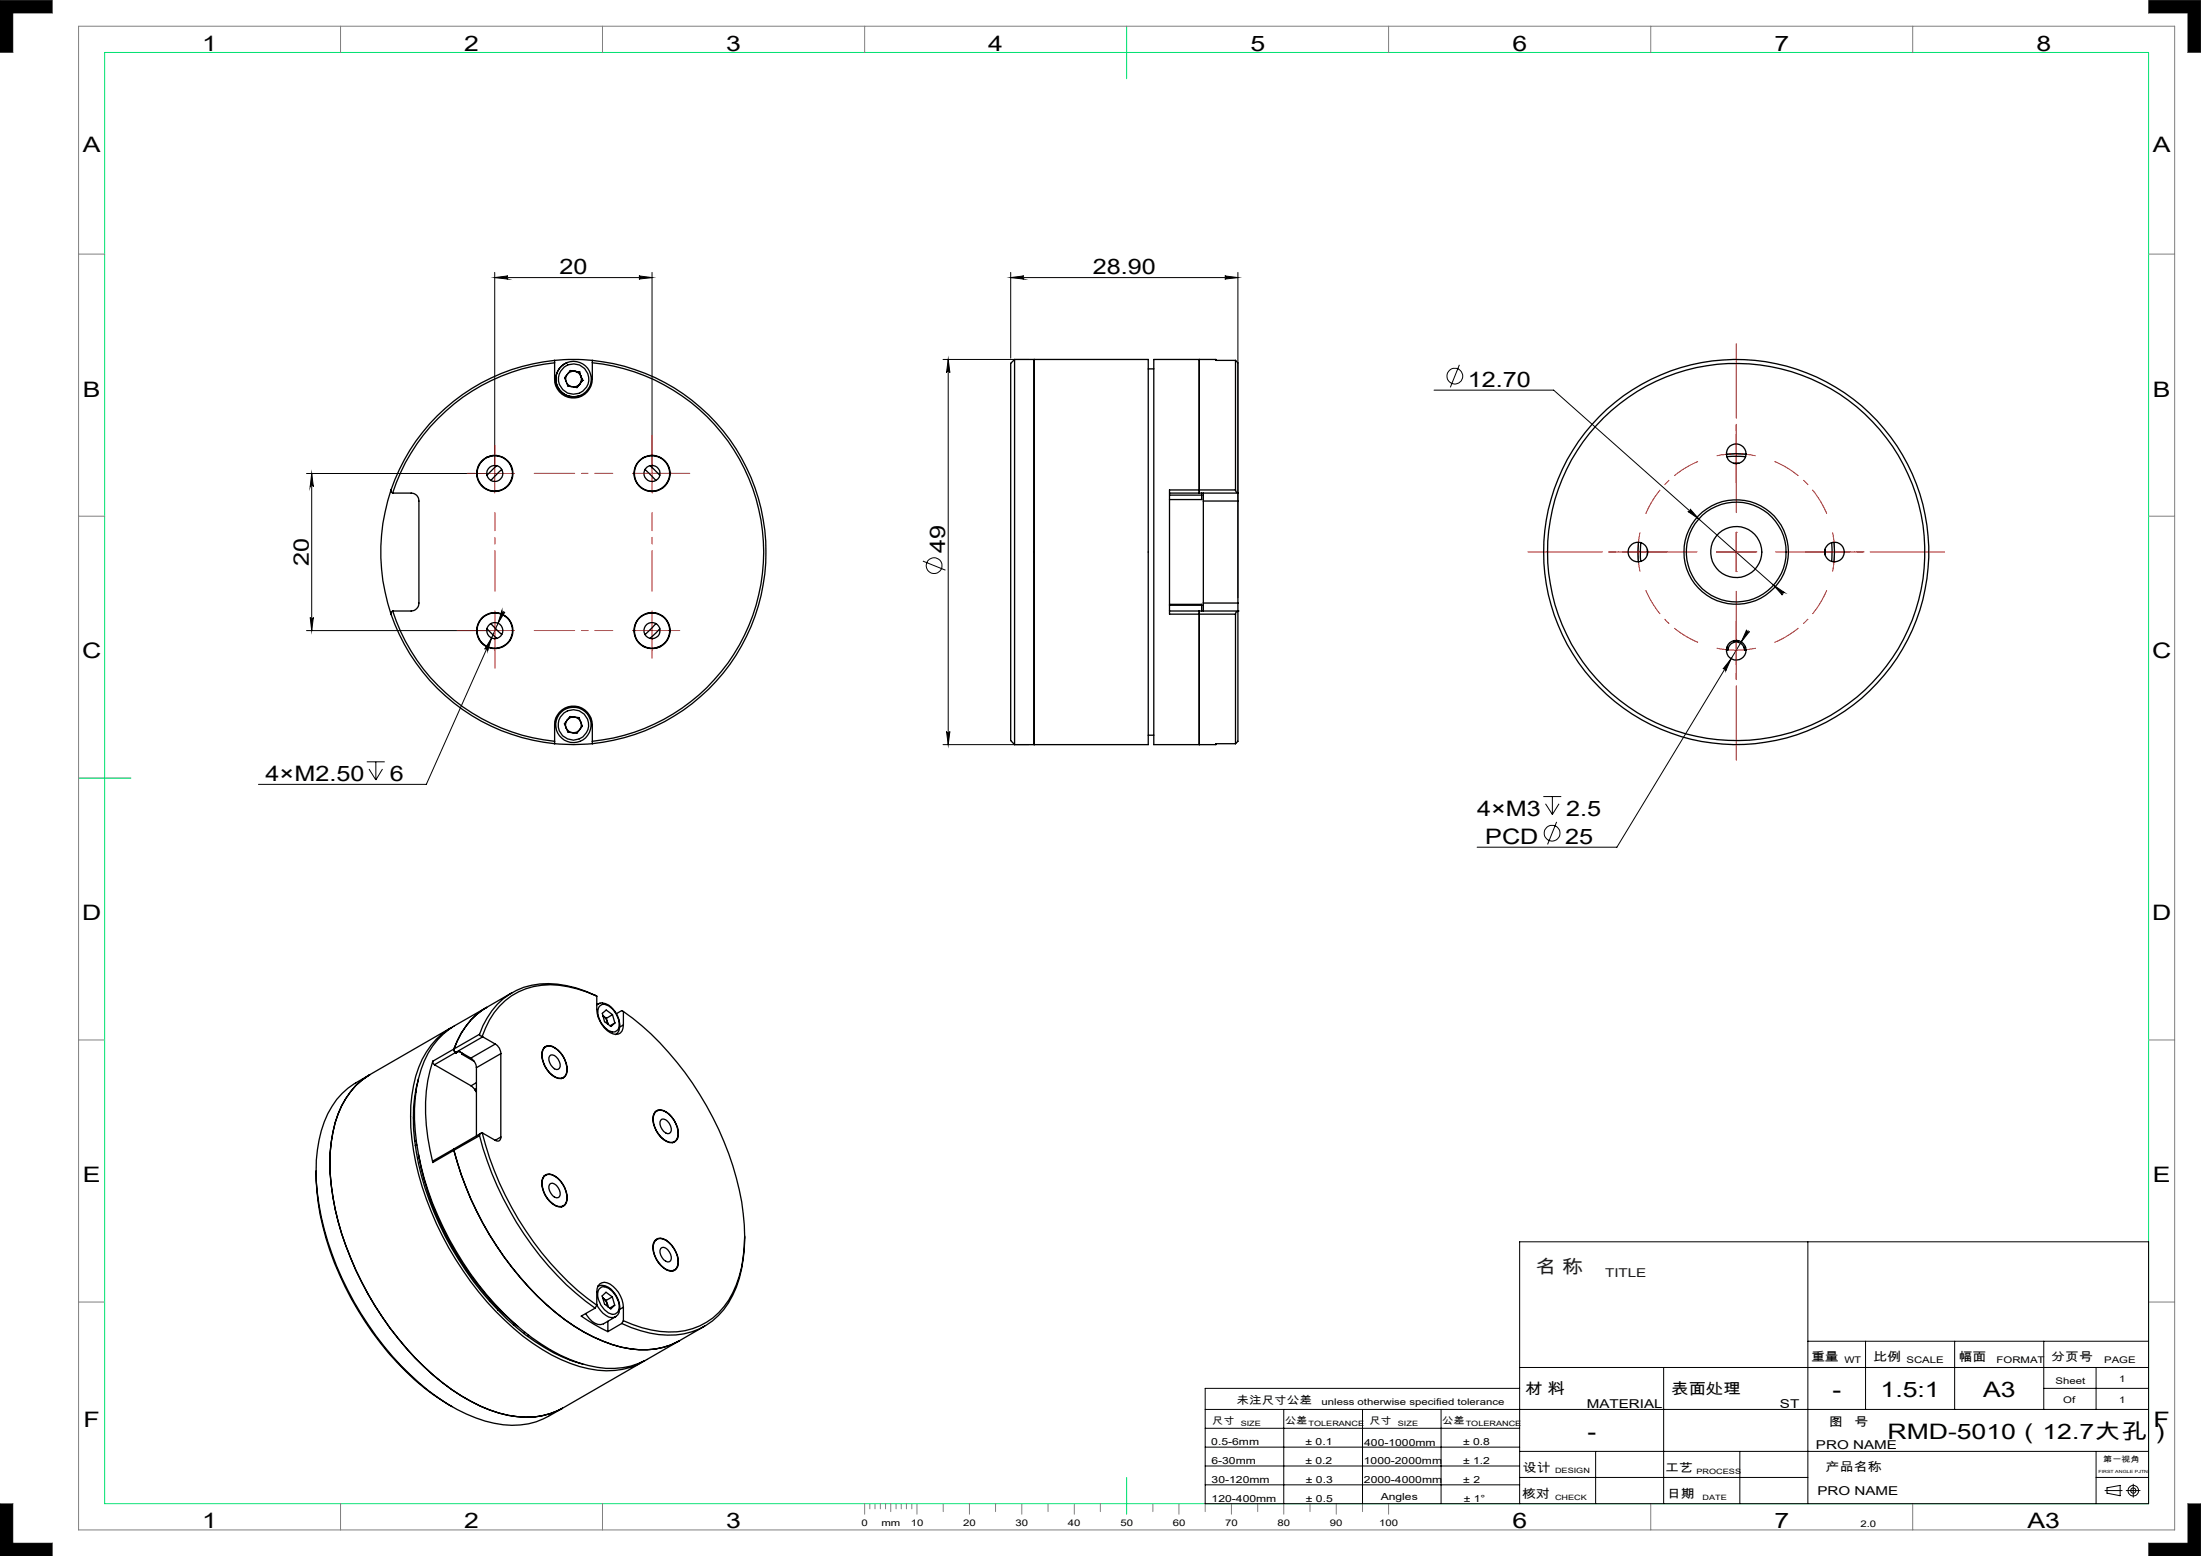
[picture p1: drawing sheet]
<svg xmlns="http://www.w3.org/2000/svg" width="420mm" height="297mm" viewBox="0 0 420 297" stroke-linecap="round" stroke-linejoin="round" font-family="sans-serif">
<path d="M0 0v10M410 0h10M0 297h10M420 287v10" fill="none" stroke="#6a6a6a" stroke-width=".25"/>
<path d="M20 10h390v277h-390zM215 5v10M15 148.5h10M215 282v7" fill="none" stroke="#00e171" stroke-width=".19"/>
<g fill="none" stroke="#808080" stroke-width=".19">
<path d="M0 0h10v2.5h-7.5v7.5h-2.5M15 5h400v287h-400zM65 5v5M115 5v5M165 5v5M265 5v5M315 5v5M365 5v5M410 0v2.5h7.5v7.5h2.5v-10M15 48.5h5M410 48.5h5M15 98.5h5"/>
<path d="M410 98.5h5M15 198.5h5M410 198.5h5M15 248.5h5M410 248.5h5M0 297v-10h2.5v7.5h7.5v2.5M65 287v5M115 287v5M165 287v2M166 287v1M167 287v1M168 287v1"/>
<path d="M169 287v1M170 287v1.5M171 287v1M172 287v1M173 287v1M174 287v1M175 287v2M180 287v1.5M185 287v2M190 287v1.5M195 287v2M200 287v1.5"/>
<path d="M205 287v2M210 287v1.5M220 287v1.5M225 287v2M230 287v1.5M235 287v2M240 287v1.5M245 287v2M250 287v1.5M255 287v2M260 287v1.5M265 287v2"/>
<path d="M315 287v5M365 287v5M420 287h-2.5v7.5h-7.5v2.5h10"/>
</g>
<path d="M0 0v10h2.5v-7.5h7.5v-2.5zM0 287v10h10v-2.5h-7.5v-7.5zM417.5 287v7.5h-7.5v2.5h10v-10zM410 0v2.5h7.5v7.5h2.5v-10z" fill-rule="evenodd" fill="#000"/>
<g fill="none" stroke="#000" stroke-width=".19">
<path d="M94.4 53h30M94.4 52v37.4M94.4 53l2.5-.3a.3 .3 0 0 0-.3 .3 .3 .3 0 0 0 .3 .3zM121.9 52.7l2.5 .3-2.5 .3a.3 .3 0 0 0 .3-.3 .3 .3 0 0 0-.3-.3zM124.4 52v37.4M192.9 52v16.4M192.9 53h43.3M192.9 53l2.5-.3a.3 .3 0 0 0-.4 .3 .3 .3 0 0 0 .4 .3zM233.7 52.7l2.5 .3-2.5 .3a.3 .3 0 0 0 .3-.3 .3 .3 0 0 0-.3-.3zM236.2 52v62.1M180 68.6h16.4M180.9 68.6v73.5"/>
<path d="M180.9 68.6l.4 2.5a.32 .32 0 0 0-.4-.3 .32 .32 0 0 0-.3 .3zM273.6 74.5h22.9l43.8 38.8M278.5 69.6l-1.7 4.3M58.5 90.4h34.9M59.5 90.4v30M59.5 90.4l.3 2.5a.3 .3 0 0 0-.3-.3 .3 .3 0 0 0-.3 .3zM322.5 97.2l1.7 1.9-2.1-1.5a.31 .31 0 0 0 .4 0 .31 .31 0 0 0 0-.4zM59.2 117.9a.3 .3 0 0 0 .3 .2 .3 .3 0 0 0 .3-.2l-.3 2.5zM95.8 116.6a.31 .31 0 0 0 .1 .3 .31 .31 0 0 0 .4-.1l-1.3 2.2zM96.1 116.7l-14.7 33h-32.1M176.1 107.1l4.3 1.7M338.4 111.7l2.1 1.4a.31 .31 0 0 0-.4 0 .31 .31 0 0 0 0 .5z"/>
<path d="M58.5 120.4h34.9M93.8 121.8l-.7 2.4a.31 .31 0 0 0-.2-.4 .31 .31 0 0 0-.4 .1zM180.6 139.6a.32 .32 0 0 0 .3 .3 .32 .32 0 0 0 .4-.3l-.4 2.5zM330.3 125.7l-1 2.3a.31 .31 0 0 0-.1-.4 .31 .31 0 0 0-.4 .1zM333.3 120.2a.31 .31 0 0 0 .1 .4 .31 .31 0 0 0 .4-.1l-1.5 2zM333.6 120.4l-25.1 41.3h-26.6M70 145.4h3.4M70.4 146.8l1.3 2.1M71.7 145.4v3.5M73 146.8l-1.3 2.1M180 142.1h16.4M294.5 152h3.4"/>
<path d="M294.9 153.4l1.3 2.1M296.2 152v3.5M297 156.9l-1.7 4.3M297.5 153.4l-1.3 2.1M345 237v50M345 256h65M356 256v13M373 256v13M390 256v13M230 269h180M230 279.8h60M230 276.2h60"/>
<path d="M230 272.6h60M245 269v18M260 269v18M275 269v18M290 265h-60v22h180v-50h-120v50M290 277h120M290 261h120M304.5 277v10M317.5 261v26M332 277v10M390 265h20M400 261v8"/>
<path d="M400 277v10M230 283.4h60M290 282h55M400 282h10M401.7 284.5h3.3M402.1 284l2.5-.5v2l-2.5-.5zM405.7 284.5h2.7M407.1 283.3v2.5"/>
<circle cx="277.6" cy="71.8" r="1.51"/>
<circle cx="178.3" cy="108" r="1.51"/>
<circle cx="296.2" cy="159" r="1.51"/>
<circle cx="407.1" cy="284.5" r=".49"/>
<circle cx="407.1" cy="284.5" r="1.01"/>
</g>
<path d="M312.6 105.3l.3 3.8M312.6 105.3l.3-3.7M350.1 105.3l-.4-3.7M350.1 105.3l-.4 3.8M331.3 124.1l3.7-.4M331.3 124.1l-3.7-.4" fill="none" stroke="#f00" stroke-width=".19" stroke-dasharray="15.2 1.3 1.3 1.3" stroke-linecap="butt"/>
<path d="M324 88.1a18.8 18.8 0 0 0-9.9 9.9M348.6 98a18.8 18.8 0 0 0-10-9.9M314.1 112.7a18.8 18.8 0 0 0 9.9 9.9M338.6 122.6a18.8 18.8 0 0 0 10-9.9" fill="none" stroke="#f00" stroke-width=".19" stroke-dasharray="15.2 1.3 1.3 1.3" stroke-dashoffset="9.9" stroke-linecap="butt"/>
<path d="M90.7 90.4h7.5M94.4 86.6v7.5M327.6 87a18 18 0 0 1 7.4 0M331.3 82.9v7.5M327.6 105.4h7.5M331.3 101.6v7.5" fill="none" stroke="#f00" stroke-width=".19"/>
<g fill="none" stroke="#f00" stroke-width=".19" stroke-dasharray="15.2 1.3 1.3 1.3">
<path d="M90.7 90.3h-1.6M94.4 86.6v-1.5M124.4 90.3v-3.7M124.4 90.3h-3.7M124.4 90.3v3.8M124.4 90.3h3.8M124.4 86.6v-3.4M128.2 90.3h3.4M331.3 82.8v-1.8M331.3 90.3v1.9M308.8 105.3h-1.9M312.6 105.3h-3.8"/>
<path d="M312.6 105.3h3.7M316.3 105.3h1.9M327.6 105.3h.1M331.3 105.3v-3.7M331.3 105.3h-3.7M331.3 105.3v3.8M331.3 105.3h3.8M331.3 101.6h.1M331.3 109.1h.1M335.1 105.3h.1M346.3 105.3h-1.9M350.1 105.3h3.7"/>
<path d="M350.1 105.3h-3.8M353.8 105.3h1.9M90.7 120.3h-3.5M94.4 120.3v-3.7M94.4 120.3h-3.7M94.4 120.3v3.8M94.4 120.3h3.8M94.4 124.1v3.5M124.4 120.3v-3.7M124.4 120.3h-3.7M124.4 120.3v3.8M124.4 120.3h3.8"/>
<path d="M124.4 124.1v1.5M128.2 120.3h1.5M331.3 124.1v3.7M331.3 124.1v-3.8M331.3 127.8v1.9M331.3 120.3v-1.8"/>
</g>
<path d="M101.9 90.3h15M94.4 112.8v-15M124.4 112.8v-15M101.9 120.3h15" fill="none" stroke="#f00" stroke-width=".19" stroke-dasharray="15.2 1.3 1.3 1.3" stroke-dashoffset="7.5"/>
<path d="M331.3 97.8v-32.2M323.8 105.3h-32.2M331.3 112.8v32.3M338.8 105.3h32.3" fill="none" stroke="#f00" stroke-width=".19" stroke-dasharray="15.2 1.3 1.3 1.3" stroke-dashoffset="1"/>
<g fill="#000">
<path d="M94.4 53l2.5-.3a.3 .3 0 0 0-.3 .3 .3 .3 0 0 0 .3 .3zM121.9 52.7l2.5 .3-2.5 .3a.3 .3 0 0 0 .3-.3 .3 .3 0 0 0-.3-.3z"/>
<path d="M233.7 52.7l2.5 .3-2.5 .3a.3 .3 0 0 0 .3-.3 .3 .3 0 0 0-.3-.3zM192.9 53l2.5-.3a.3 .3 0 0 0-.4 .3 .3 .3 0 0 0 .4 .3z"/>
<path d="M180.9 68.6l.4 2.5a.32 .32 0 0 0-.4-.3 .32 .32 0 0 0-.3 .3zM180.6 139.6a.32 .32 0 0 0 .3 .3 .32 .32 0 0 0 .4-.3l-.4 2.5z"/>
<path d="M59.5 90.4l.3 2.5a.3 .3 0 0 0-.3-.3 .3 .3 0 0 0-.3 .3zM59.2 117.9a.3 .3 0 0 0 .3 .2 .3 .3 0 0 0 .3-.2l-.3 2.5z"/>
<path d="M95.8 116.6l-.8 2.4 1.3-2.2a.31 .31 0 0 1-.4 .2 .31 .31 0 0 1-.1-.4zM93.8 121.8l-1.3 2.1a.31 .31 0 0 1 .4-.1 .31 .31 0 0 1 .2 .4zM333.3 120.2l-1 2.3 1.5-2a.31 .31 0 0 1-.4 .1 .31 .31 0 0 1-.1-.4zM330.3 125.7l-1.5 2a.31 .31 0 0 1 .4-.1 .31 .31 0 0 1 .1 .4zM338.4 111.7l1.7 1.9a.31 .31 0 0 1 0-.4 .31 .31 0 0 1 .4-.1zM322.5 97.2a.31 .31 0 0 1 0 .4 .31 .31 0 0 1-.4 0l2.1 1.5z"/>
</g>
<g fill="none" stroke="#000" stroke-width=".25">
<path d="M105.8 69.2a36.3 36.3 0 0 0-30.9 24.9M105.8 68.8a36.8 36.8 0 0 0-31.2 24.7M105.8 68.8v3.6a3.6 3.6 0 0 0 3.6 3.6 3.6 3.6 0 0 0 3.6-3.6v-3.6M105.8 68.8a36.8 36.8 0 0 1 7.2 0M108.1 73.1l.6 .6 .4 .1M108.2 71.5l-.3 .6 .1 .6M108.2 69.2a3.4 3.4 0 0 0-1.9 4.4 3.4 3.4 0 0 0 4.3 1.9M108.2 69.2h.1M108.8 70.7l1.7 .3M108.8 70.7l-1.1 1.4 .7 1.6 1.7 .3M108.8 70.8l.9 .1M109.7 70.9a1.58 1.58 0 0 0-1.3 .4"/>
<path d="M109.7 70.9a1.51 1.51 0 0 1 1.1 .9M110.5 71h.1M110.5 71l.7 1.6M110.5 71l.3 .8M110.6 75.5h.1M110.6 73.3a1.56 1.56 0 0 1-1.2 .6M110.6 73.3l-.5 .7M110.8 71.8a1.69 1.69 0 0 1-.2 1.5M110.8 71.8l.4 .8M111.2 72.6h.1M111.2 72.6l-1.1 1.4M111.2 72.6l-.6 .7"/>
<path d="M113 69.2a36.3 36.3 0 0 1 32.7 36.2 36.3 36.3 0 0 1-32.7 36.1M113 68.8a36.8 36.8 0 0 1 33.2 36.6 36.8 36.8 0 0 1-33.2 36.6M193.6 68.6h25.5v73.5h-25.5M193.6 68.6l-.7 .8v72l.7 .7M193.6 68.6v73.5M197.3 68.6v36.8zM219.1 70.4h1.1M228.8 68.6v24.9zM235.8 68.8l.4 .4v24.9M235.8 68.8v24.7M235.8 68.8h-3.8v-.2h-11.8v73.5h11.8v-.1h3.8M74.6 93.5l.1 .4 .2 .2"/>
<path d="M74.6 93.5a36.9 36.9 0 0 0 0 23.7M74.9 94.1h3.6a1.45 1.45 0 0 1 1.4 1.5v19.5a1.51 1.51 0 0 1-1.4 1.5h-3.6M93.6 87.1l-.7 .2M94.8 88.9l-1.9 1.8M95.2 93.6l-.6 .2M95.7 89.6l-2 2.1M123.1 89.6l2.1 2.1M124 88.9l1.9 1.8M223.2 94.1h13M223.2 94.5h6.1M228.8 93.5v.6zM229.3 94.1v.4"/>
<path d="M229.3 94.5v.9h-6.1M229.6 94.1v1.5M229.6 95.6h6.6M229.6 95.6v19.5M235.8 93.5v.3l.4 .3M235.8 93.5h-12.6v23.7h12.6M236.2 94.1h.1M236.2 94.1v1.5M236.2 95.6v19.5M329.4 86.7l1.9-.1 1.9 .1M329.5 87.2h3.6M330.8 88.4h1"/>
<path d="M74.6 117.2a36.8 36.8 0 0 0 31.2 24.8M74.9 116.6a36.2 36.2 0 0 0 30.9 24.9M74.9 116.6l-.3 .3v.3M93.7 119l2 2.1M124.2 116.9l-.6 .2M125.2 119l-2.1 2.1M197.3 105.4v36.7zM223.2 115.4h6.1v.1M223.2 116.6h13M223.2 115.5h6.1M228.8 116.6v.6zM228.8 117.2v24.9"/>
<path d="M229.3 115.5v1.1M229.6 115.1v1.5M229.6 115.1h6.6M235.8 117.2v24.8M236.2 116.6l-.3 .3-.1 .3M236.2 116.6h.1M236.2 116.6v24.9l-.4 .5M236.2 115.1v1.5M312.6 103.5v3.7M313.1 103.6v3.6M314.4 104.9v1M348.3 104.9v1"/>
<path d="M349.5 103.6v3.6M350 103.5l.1 1.8-.1 1.9M92.9 120l1.9 1.8M108.8 136.8l1.7 .2 .6 1.6-1 1.4-1.7-.3-.7-1.6zM125.9 120l-1.9 1.8M126 123.4l-.7 .2M329.5 123.6h.3M329.8 123.6a1.58 1.58 0 0 1 1.5-1.1 1.58 1.58 0 0 1 1.5 1.1M329.8 123.6l-.1 .5-.3-.1M330.8 122.3h1M332.8 123.6l.1 .5 .3-.1M333.1 123.6h-.3"/>
<path d="M105.8 142v-3.6a3.6 3.6 0 0 1 3.6-3.6 3.6 3.6 0 0 1 3.6 3.6v3.6M105.8 142a36.8 36.8 0 0 0 7.2 0M219.1 140.3h1.1M85.9 196.2l-15.3 8.9M86.3 196.1a14.7 14.7 0 0 0-7 9.3 36 36 0 0 0 .6 18.9 60.6 60.6 0 0 0 19.9 30.8 29.6 29.6 0 0 0 14.3 6.4 14 14 0 0 0 9-1.8M91.5 197.4v.2l.5 .2M91.5 197.4l-4.9 2.8M92 197.8l.1 .1M92.1 197.9l2.4 1.4M92.1 197.9l-9.2 5.3M92.9 192.3a14.1 14.1 0 0 0-6.3 7.9M92.9 192.3l-6.2 3.5a15.2 15.2 0 0 0-6.8 10 35.5 35.5 0 0 0 .5 16.9 60 60 0 0 0 21.1 32.6 27.9 27.9 0 0 0 14.1 5.9 13.6 13.6 0 0 0 7.8-1.7l6.2-3.6"/>
<path d="M94.5 199.3a2.11 2.11 0 0 1 1.1 1.8M94.5 199.3l-4.6 2.7M97.7 189.5l-4.8 2.8M103.9 200a1.8 1.8 0 0 1 2.5 .4 4.9 4.9 0 0 1 1.7 4.5 1.46 1.46 0 0 1-2.5 .4 4.8 4.8 0 0 1-2-4.9zM103.9 199.8a1.71 1.71 0 0 1 2 .2 4.9 4.9 0 0 1 2.2 5 1.34 1.34 0 0 1-2.2 .6 5.1 5.1 0 0 1-2.5-4.9zM104.1 199.8l-.3 .2M113.9 190.1a19.8 19.8 0 0 0-12.4-2 13.1 13.1 0 0 0-9.4 7.7l-.6 1.6M113.9 190.1a18 18 0 0 0-13.6-1.4 13.7 13.7 0 0 0-8.3 9.1M113.9 190.1a7.6 7.6 0 0 0 .9 5.4 3.3 3.3 0 0 0 3.2 1.9 1.63 1.63 0 0 0 1-1.8M114.1 191.6a2.16 2.16 0 0 1 2.6 .7 4.2 4.2 0 0 1 1.2 4.8l-.4 .4M114.1 191.6l-.2 .2M114.4 192.1l.5-.4a2.82 2.82 0 0 1 2.7 1.9 3 3 0 0 1 .3 3l-.5 .4h-.5a3.8 3.8 0 0 1-2.5-4.9z"/>
<path d="M114.5 191.5l-.4 .1M115 193.8l.1 .1M115.1 193.9l.5 .5 .3 .8M115.1 193.9l.6 .5M115.7 194.4l.2 .8M115.9 195.2l.1 .3M116.9 193.7l.4 1.6M116.9 193.7l-1.2-.9-.8 .6 .5 1.6 1.2 .9 .7-.6M116.9 193.7l-1.2 .7M117.3 195.3l-.9 .5M119 193.1a58.1 58.1 0 0 1 20.8 29.4 40.4 40.4 0 0 1 1.7 19.3 15.6 15.6 0 0 1-6.7 10.6 14.9 14.9 0 0 1-12.3 1l-3.5-1.3M119 193.1l-.4-.2-1 .6"/>
<path d="M119 193.1v2.5M119 195.6l-.7 .4M70.6 205.1a15.5 15.5 0 0 0-7.1 11 37.2 37.2 0 0 0 1 17 60.3 60.3 0 0 0 19.9 30.8 28.8 28.8 0 0 0 14.3 6.5 14.2 14.2 0 0 0 8.6-1.6M70.6 205.1a19.7 19.7 0 0 0-6.4 4.8 22 22 0 0 0-3.9 13.6 54.2 54.2 0 0 0 10 29.4 50.6 50.6 0 0 0 16.9 16.1 20.9 20.9 0 0 0 13.6 2.8 19.5 19.5 0 0 0 6.5-3M79.3 208.5h.1M79.4 217.7l-.3 .1M79.6 218.5l-.4 .1M79.8 206a35 35 0 0 0 .6 18.5 59.7 59.7 0 0 0 19.9 30.3 30.3 30.3 0 0 0 10.9 5.5M82.6 202.6a32.1 32.1 0 0 0-.5 16.9l.5 2.4M82.6 202.6v.3l.3 .3M82.9 203.2l7 4.1M86.6 219.6a60.3 60.3 0 0 0 21.2 32.3 27.7 27.7 0 0 0 14.1 5.7 13.8 13.8 0 0 0 7.7-1.7"/>
<path d="M86.6 200.2l.1 .5 .3 .3 .6-.3M86.6 219.6l-4 2.3M86.6 200.2l-4 2.4M86.7 219.2l-.1 .4M86.7 219.2l-4 2.4-.1 .3M87.6 200.7l2.3 1.3M87.6 200.7l.7 .4-.2 .1 2.4 1.4M89.9 202a2.49 2.49 0 0 1 1 1.8M89.9 207.3l.7 .7M90.6 208l.3 .5M90.9 203.8v13M90.9 206.7l-1 .6"/>
<path d="M90.9 207.8l-.3 .2M91.5 216.8a60.1 60.1 0 0 0 20.2 31.6l1.9 1.3M91.5 216.8l-4.9 2.8M91.8 216.3l-5.1 2.9M92 216.2a59.4 59.4 0 0 0 20 31.6l1.9 1.3M92 216.2l-.4 .3-.1 .3M92 216.2l2.5 1.5M95.6 217a.64 .64 0 0 1-.3 .7 .64 .64 0 0 1-.8 0M95.6 201.1v15.9M95.6 201.1l-4.7 2.7M95.6 217l-1.1 .7M104.9 201.6l.2-.2a1.93 1.93 0 0 1 1.7 2.5l-.3 .2a1.95 1.95 0 0 1-1.8-2.2z"/>
<path d="M107.5 205.7l-.4 .2M125.1 212.2a1.8 1.8 0 0 1 2.5 .4 4.3 4.3 0 0 1 1.5 5 1.3 1.3 0 0 1-1.8 .3 4.7 4.7 0 0 1-2.5-5.3zM125.2 212.1a2.44 2.44 0 0 1 3 1.2 4.5 4.5 0 0 1 1.1 4 1.37 1.37 0 0 1-2.1 .6 5.2 5.2 0 0 1-2.6-4.9zM125.3 212.1l-.3 .2M126.1 213.8a.86 .86 0 0 1 1.3 .2 1.55 1.55 0 0 1 .3 2.4 1.93 1.93 0 0 1-1.6-2.6zM128.7 217.9l-.4 .2M60.3 223.5a50.4 50.4 0 0 0 6.7 24.3 53.1 53.1 0 0 0 18.8 20.4l.5 .3M79.8 220.3a57.5 57.5 0 0 0 19 32.9M79.9 220.9l-.2 .3M103.9 224.5a1.8 1.8 0 0 1 2.5 .4 4.9 4.9 0 0 1 1.7 4.4 1.46 1.46 0 0 1-2.5 .5 4.7 4.7 0 0 1-2-4.9zM103.9 224.4a2.42 2.42 0 0 1 3.1 1.1 4.6 4.6 0 0 1 1.1 4 1.34 1.34 0 0 1-2.2 .6 5.1 5.1 0 0 1-2.5-4.9zM104.1 224.3l-.3 .2"/>
<path d="M104.9 226.1a.86 .86 0 0 1 1.3 .2 1.55 1.55 0 0 1 .3 2.3 1.88 1.88 0 0 1-1.8-2.2zM107.5 230.1l-.4 .3M125.1 236.7a1.7 1.7 0 0 1 2.5 .4 4.3 4.3 0 0 1 1.5 4.9 1.52 1.52 0 0 1-2.3 .1 4.7 4.7 0 0 1-2-5zM125.2 236.6a1.63 1.63 0 0 1 2 .1 5.1 5.1 0 0 1 2.1 5.1 1.57 1.57 0 0 1-2.7 .2 5.3 5.3 0 0 1-2-4.5zM125.3 236.6l-.3 .2M126.1 238.3a.86 .86 0 0 1 1.3 .2 1.55 1.55 0 0 1 .3 2.3 1.93 1.93 0 0 1-1.6-2.5zM142.1 235.9a24.3 24.3 0 0 1-3.1 12.8 13.1 13.1 0 0 1-13.3 6 24 24 0 0 1-7.1-2.1M93.7 248.2l-.3 .2M95.2 249.9l-.2 .1M98.4 252.8l-.4 .1M100.2 254.3l-.3 .2M100.9 254.8l-.2 .3"/>
<path d="M108.8 259.5v.1M111.8 250.7a3.5 3.5 0 0 0 2.8 2.1l.5-.1 2.3-1.3M113.6 249.7l-2.7 1.5 2.6 1.6 2.5 1.4M113.9 249.1v-2.5a1.56 1.56 0 0 1 .7-1.7 1.56 1.56 0 0 1 1.8 .2 5.6 5.6 0 0 1 2.6 4.4M113.9 249a4.1 4.1 0 0 0 2.8 2.5l.7-.1M113.9 249.1l-.3 .6M114.2 245.5h-.1M114.3 246l.5-.4a2.8 2.8 0 0 1 2.7 1.8 2.98 2.98 0 0 1 .4 3.1l-.5 .3a2.68 2.68 0 0 1-2.7-1.7 2.99 2.99 0 0 1-.4-3.1zM114.4 245.4a3.2 3.2 0 0 1 3.4 2.3 3.3 3.3 0 0 1 .1 3.3l-.5 .4M115 247.7l.1 .1M115.1 247.8l.5 .5 .3 .7M115.1 247.8l.6 .4"/>
<path d="M115.7 248.2l.2 .8M115.9 249l.1 .4M116 252.2v2M116.8 247.5l-1.2-.8-.7 .7 .5 1.5 1.2 .9 .7-.7M116.8 247.5l.5 1.6M116.8 247.5l-1.1 .7M117.3 249.1l-.9 .6M117.5 251.3l-.1 .1M118.6 252.6l-2.6 1.6M119 249.5v2.6M119 252.1l-.4 .5M119 249.5l-.8 .4"/>
<path d="M122.7 259.9l-15.4 8.9M128.7 242.4l-.4 .2M134.5 253.1l-4.9 2.8"/>
<circle cx="109.5" cy="72.4" r="3.4"/>
<circle cx="109.5" cy="72.4" r="2.91"/>
<circle cx="94.4" cy="90.4" r="1.54"/>
<circle cx="94.4" cy="90.4" r="3.4"/>
<circle cx="124.4" cy="90.4" r="3.4"/>
<circle cx="124.4" cy="90.4" r="1.52"/>
<circle cx="331.3" cy="86.6" r="1.87"/>
<circle cx="312.6" cy="105.4" r="1.88"/>
<circle cx="331.3" cy="105.4" r="9.5"/>
<circle cx="331.3" cy="105.4" r="10"/>
<circle cx="331.3" cy="105.4" r="36.7"/>
<circle cx="331.3" cy="105.4" r="4.9"/>
<circle cx="331.3" cy="105.4" r="36"/>
<circle cx="350.1" cy="105.4" r="1.88"/>
<circle cx="94.4" cy="120.4" r="1.55"/>
<circle cx="94.4" cy="120.4" r="3.4"/>
<circle cx="109.4" cy="138.4" r="1.5"/>
<circle cx="109.4" cy="138.4" r="3.4"/>
<circle cx="109.4" cy="138.4" r="2.92"/>
<circle cx="124.4" cy="120.4" r="3.4"/>
<circle cx="124.4" cy="120.4" r="1.54"/>
<circle cx="124.4" cy="120.4" r="3.5"/>
<circle cx="331.3" cy="124.1" r="1.87"/>
</g>
<g font-size="4.1">
<text x="38.6" y="9.7">1</text>
<text x="88.6" y="9.7">2</text>
<text x="138.6" y="9.7">3</text>
<text x="188.6" y="9.7">4</text>
<text x="238.6" y="9.7">5</text>
<text x="288.6" y="9.7">6</text>
<text x="338.6" y="9.7">7</text>
<text x="388.6" y="9.7">8</text>
<text x="15.8" y="28.9">A</text>
<text x="410.8" y="28.9">A</text>
<text x="106.8" y="52.4">20</text>
<text x="208.5" y="52.4">28.90</text>
<text x="15.8" y="75.7">B</text>
<text x="280.1" y="73.9">12.70</text>
<text x="410.8" y="75.7">B</text>
<text x="180.4" y="105.5" transform="rotate(-90 180.4 105.5)">49</text>
<text x="58.9" y="108" transform="rotate(-90 58.9 108)">20</text>
<text x="15.7" y="125.6">C</text>
<text x="410.7" y="125.6">C</text>
<text x="50.7" y="149.1">4×M2.50</text>
<text x="74.4" y="149.1">6</text>
<text x="281.9" y="155.7">4×M3</text>
<text x="298.9" y="155.7">2.5</text>
<text x="283.4" y="161.1">PCD</text>
<text x="298.7" y="161.1">25</text>
<text x="15.7" y="175.7">D</text>
<text x="410.7" y="175.7">D</text>
<text x="15.8" y="225.7">E</text>
<text x="410.8" y="225.7">E</text>
<text x="349.7" y="266.7">-</text>
<text x="358.9" y="266.7">1.5:1</text>
<text x="378.4" y="266.7">A3</text>
<text x="15.9" y="272.4">F</text>
<text x="302.9" y="274.7">-</text>
<text x="360.2" y="274.7">RMD-5010（12.7大孔）</text>
<text x="411" y="272.4">F</text>
<text x="38.6" y="291.7">1</text>
<text x="88.6" y="291.7">2</text>
<text x="138.6" y="291.7">3</text>
<text x="288.6" y="291.7">6</text>
<text x="338.6" y="291.7">7</text>
<text x="386.9" y="291.7">A3</text>
</g>
<text font-size="3.5" fill="#191924" x="293" y="243">名 称</text>
<g font-size="2.9">
<text x="291" y="266.1">材 料</text>
<text x="318.9" y="266.1">表面处理</text>
</g>
<text font-size="2.3" fill="#191924" x="306.3" y="243.8">TITLE</text>
<g font-size="2.3">
<text x="345.6" y="259.7">重量</text>
<text x="357.4" y="259.8">比例</text>
<text x="373.8" y="259.8">幅面</text>
<text x="391.4" y="259.7">分页号</text>
<text x="302.8" y="268.7">MATERIAL</text>
<text x="339.7" y="268.7">ST</text>
<text x="349" y="272.2">图</text>
<text x="353.9" y="272.2">号</text>
<text x="290.6" y="280.9">设计</text>
<text x="317.8" y="281">工艺</text>
<text x="346.5" y="276.5">PRO NAME</text>
<text x="348.4" y="280.7">产品名称</text>
<text x="290.5" y="285.9">核对</text>
<text x="318.1" y="285.9">日期</text>
<text x="346.8" y="285.4">PRO NAME</text>
</g>
<text font-size="2.1" x="236" y="268.1">未注尺寸公差</text>
<g font-size="1.9">
<text x="231.1" y="275.9">0.5-6mm</text>
<text x="231.3" y="271.8">尺寸</text>
<text x="245.2" y="271.8">公差</text>
<text x="249.1" y="275.9">± 0.1</text>
<text x="260.3" y="276">400-1000mm</text>
<text x="261.3" y="271.7">尺寸</text>
<text x="275.2" y="271.8">公差</text>
<text x="279.2" y="275.9">± 0.8</text>
<text x="231.2" y="279.5">6-30mm</text>
<text x="249.1" y="279.4">± 0.2</text>
<text x="260.2" y="279.5">1000-2000mm</text>
<text x="279.2" y="279.4">± 1.2</text>
<text x="231.2" y="286.7">120-400mm</text>
<text x="231.2" y="283.1">30-120mm</text>
<text x="249.2" y="286.7">± 0.5</text>
<text x="249.2" y="283.1">± 0.3</text>
<text x="260.3" y="283.1">2000-4000mm</text>
<text x="263.5" y="286.3">Angles</text>
<text x="279.2" y="283">± 2</text>
<text x="279.3" y="286.7">± 1°</text>
</g>
<g font-size="1.7">
<text x="352" y="260.2">WT</text>
<text x="363.8" y="260.2">SCALE</text>
<text x="381" y="260.2">FORMAT</text>
<text x="401.5" y="260.2">PAGE</text>
<text x="404.4" y="263.8">1</text>
<text x="252.2" y="268.2">unless otherwise specified tolerance</text>
<text x="392.2" y="264.1">Sheet</text>
<text x="393.7" y="267.9">Of</text>
<text x="404.4" y="267.7">1</text>
<text x="164.4" y="291.2">0</text>
<text x="168.2" y="291.2">mm</text>
<text x="173.8" y="291.2">10</text>
<text x="183.8" y="291.2">20</text>
<text x="193.8" y="291.2">30</text>
<text x="203.8" y="291.2">40</text>
<text x="213.8" y="291.2">50</text>
<text x="223.8" y="291.2">60</text>
<text x="233.8" y="291.2">70</text>
<text x="243.8" y="291.2">80</text>
<text x="253.8" y="291.2">90</text>
<text x="263.2" y="291.2">100</text>
<text x="355" y="291.4">2.0</text>
</g>
<text font-size="1.5" x="401.3" y="279">第一视角</text>
<g font-size="1.4">
<text x="236.7" y="272.2">SIZE</text>
<text x="249.7" y="272.2">TOLERANCE</text>
<text x="266.7" y="272.2">SIZE</text>
<text x="279.7" y="272.1">TOLERANCE</text>
<text x="296.7" y="281.2">DESIGN</text>
<text x="323.7" y="281.3">PROCESS</text>
<text x="296.7" y="286.3">CHECK</text>
<text x="324.9" y="286.4">DATE</text>
</g>
<text font-size=".8" x="400.4" y="281.1">FIRST ANGLE PJTN</text>
</svg>
